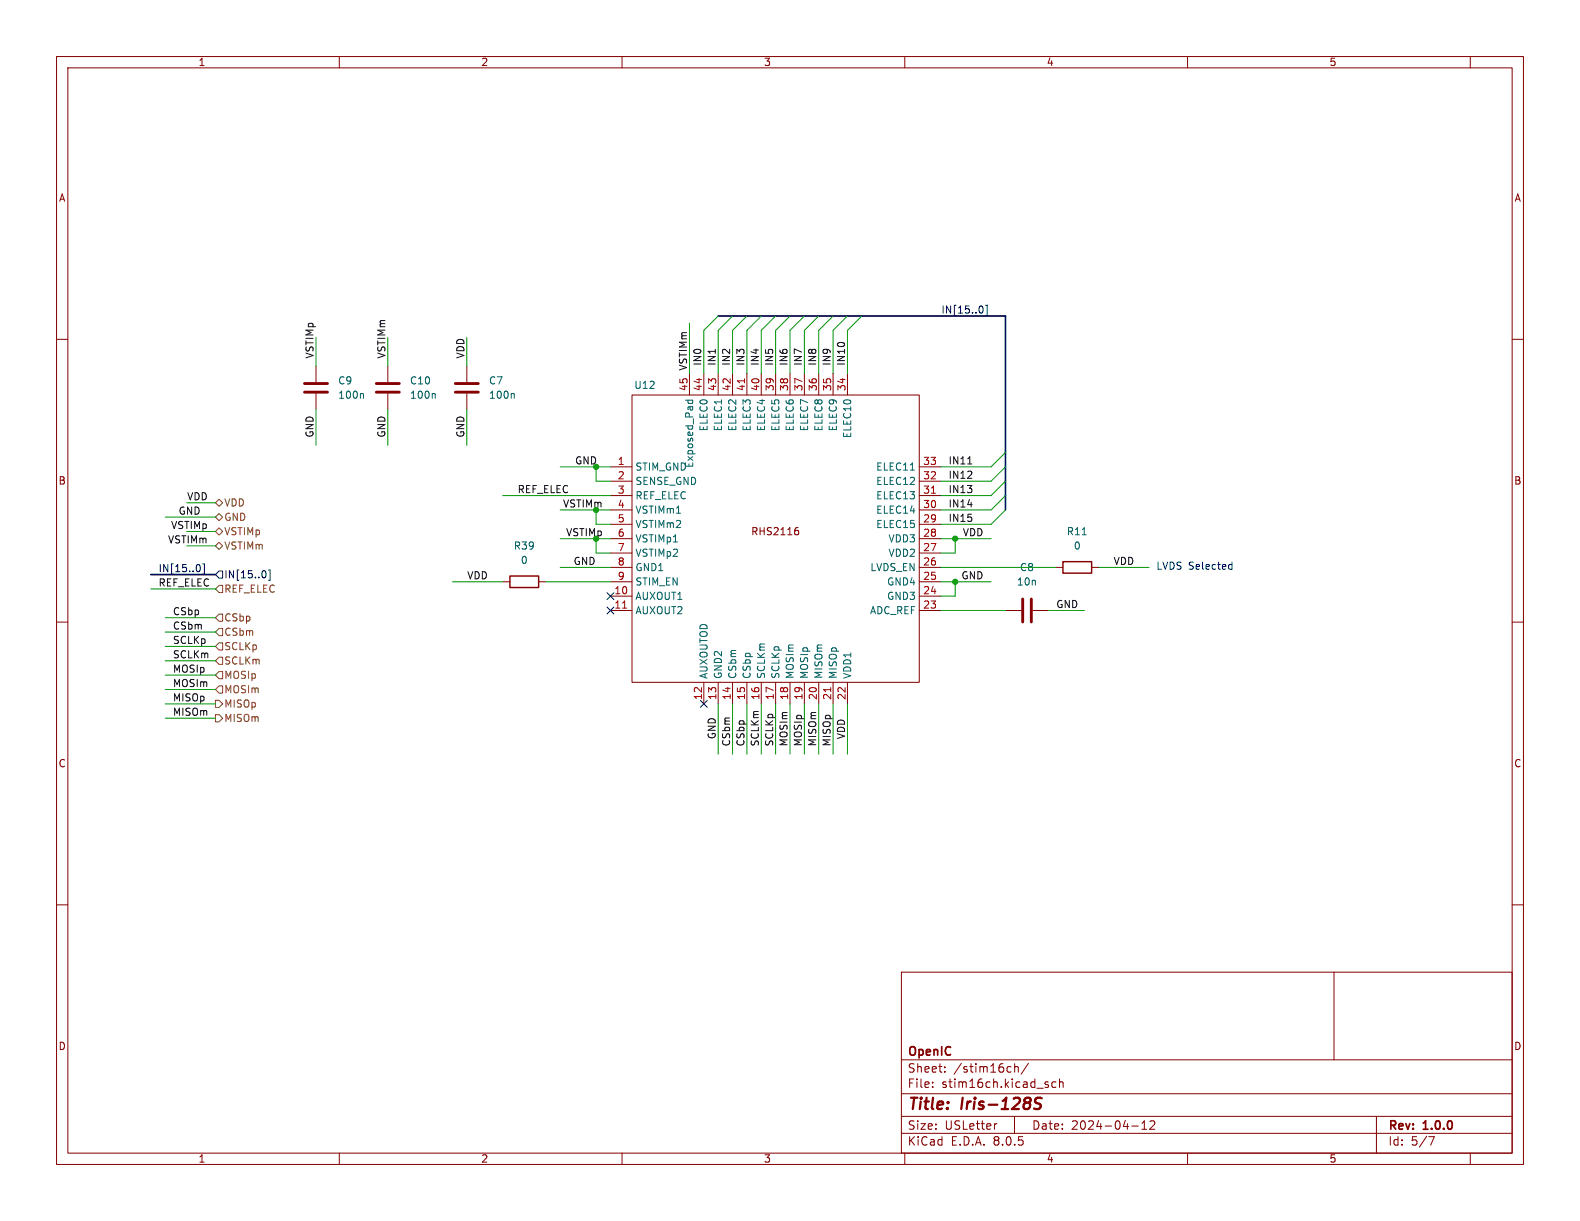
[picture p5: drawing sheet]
<svg xmlns="http://www.w3.org/2000/svg" width="279mm" height="216mm" viewBox="0 0 279 216" stroke-linecap="round" stroke-linejoin="round" font-family="sans-serif">
<g fill="none" stroke="#840000" stroke-width=".18">
<path d="M10 10h259.4v195.9h-259.4zM12 12h255.4v191.9h-255.4zM60 10v2M110 10v2M160 10v2M210 10v2M260 10v2M10 60h2M267.4 60h2M55.9 64.8v2.8M55.9 69.6v2.8M68.6 64.8v2.8"/>
<path d="M68.6 69.6v2.8M82.5 64.8v2.8M82.5 69.6v2.8M111.8 69.9h50.8v50.8h-50.8zM121.9 66v3.9M124.5 66v3.9M127 66v3.9M129.5 66v3.9M132.1 66v3.9M134.6 66v3.9M137.2 66v3.9M139.7 66v3.9"/>
<path d="M142.2 66v3.9M144.8 66v3.9M147.3 66v3.9M149.9 66v3.9M107.9 82.6h3.9M107.9 85.1h3.9M107.9 97.8h3.9M107.9 95.3h3.9M107.9 92.7h3.9M107.9 87.6h3.9M107.9 90.2h3.9M140.8 93.8h.2l.2 .2v.4l-.4 .2"/>
<path d="M140.9 93.3h.2M162.6 82.6h3.8M162.6 85.1h3.8M162.6 97.8h3.8M162.6 95.3h3.8M162.6 92.7h3.8M162.6 87.6h3.8M162.6 90.2h3.8M10 110h2M88.9 102.9h1.3M95.2 102.9h1.3M107.9 100.3h3.9"/>
<path d="M107.9 108h3.9M107.9 105.4h3.9M107.9 102.9h3.9M162.6 100.3h3.8M162.6 108h3.8M162.6 105.4h3.8M162.6 102.9h3.8M177.8 108h2.8M182.6 108h2.8M186.7 100.3h1.3M193 100.3h1.3M267.4 110h2"/>
<path d="M124.5 120.7v3.8M127 120.7v3.8M129.5 120.7v3.8M132.1 120.7v3.8M134.6 120.7v3.8M137.2 120.7v3.8M139.7 120.7v3.8M142.2 120.7v3.8M144.8 120.7v3.8M147.3 120.7v3.8M149.9 120.7v3.8M10 160h2"/>
<path d="M267.4 160h2M159.4 171.9h108v32h-108zM235.9 171.9v15.5M159.4 197.4h108M159.4 193.4h108M159.4 187.4h108M164.9 192.1v.2M164.9 191.4v.1M167.1 189.4v.2M167.1 188.7v.1M176.3 198.7l-.3 .1M179.4 197.4v3"/>
<path d="M179.4 188.7l.2-.1 .4 .1 .1 .9M179.4 188.1v1.5M181.9 188l-1.3 1.9M185.2 191.8l.2 .2-.2 .3M185.2 191.3l.2 .1M186.7 191.4l-.4-.1-.3 .3v.4l.1 .2h.6M187.4 191.4l.2-.1 .3 .1 .1 .9M187.4 190.8v1.5M200.1 199.1h1.2M201.9 199.7h.9M201.9 198.6l.5-.4v1.5M203.4 198.3l.5-.1 .2 .1 .1 .3-.9 1.1h.9"/>
<path d="M243.4 197.4v6.5M60 203.9v2M110 203.9v2M159.4 200.4h108M160 203.9v2M210 203.9v2M252.6 201h1l-.6 1.5M260 203.9v2"/>
</g>
<path d="M184.2 194.2a.85 .85 0 0 0-1 .1 .45 .45 0 0 0 .2 .8l.3 .1a.49 .49 0 0 1 .4 .5 .49 .49 0 0 1-.5 .4l-.7-.1" fill="none" stroke="#840000" stroke-width=".4"/>
<path d="M53.8 69.3h4.1M53.8 67.8h4.1M66.5 69.3h4.1M66.5 67.8h4.1M80.5 69.3h4.1M80.5 67.8h4.1M180.8 105.9v4.1M182.4 105.9v4.1" fill="none" stroke="#840000" stroke-width=".51"/>
<path d="M64.1 69.6l.2 .2v.6M76.8 69.6l.2 .2v.6M90.8 69.6l.1 .2v.6M121.2 70.8h1.3M121.7 70.8v.3l.2 .3M122.4 70.8l.1 .3-.2 .3M161 83.1h.7M191.4 94.6h.7" fill="none" stroke="#006464" stroke-width=".18"/>
<path d="M188 99.3h5v2h-5zM90.2 101.9h5v2h-5z" fill="none" stroke="#840000" stroke-width=".25"/>
<path d="M131.7 67v.7M164.7 87.2h.7M110.1 107.5h.7M146.9 121.6v.7" fill="none" stroke="#a90000" stroke-width=".18"/>
<g fill="none" stroke="#725600" stroke-width=".18">
<path d="M38.1 91.4l.6-.6 .7 .6-.7 .7zM38.1 96.5l.6-.6 .7 .6-.7 .7zM38.1 94l.6-.7 .7 .7-.7 .6zM38.1 88.9l.6-.6 .7 .6-.7 .6zM38.7 103.5h.7v1.3h-.7l-.6-.7zM38.7 116.2h.7v1.3h-.7l-.6-.7zM38.7 108.6h.7v1.3h-.7l-.6-.7zM38.7 113.7h.7v1.2h-.7l-.6-.6zM38.7 111.1h.7v1.3h-.7l-.6-.6zM38.7 118.7h.7v1.3h-.7l-.6-.6zM38.1 126.4h.6l.7 .6-.7 .6h-.6zM38.1 123.8h.6l.7 .7-.7 .6h-.6z"/>
<path d="M38.7 121.3h.7v1.3h-.7l-.6-.7z"/>
</g>
<g fill="none" stroke="#000084" stroke-width=".18">
<path d="M173.5 54.1a.79 .79 0 0 1 0 1.3M174.3 54h.3v1.8h-.3M35.1 99.8a.79 .79 0 0 1 0 1.3M35.8 99.7h.3v1.8h-.3M38.7 101h.7v1.2h-.7l-.6-.6zM46.7 100.9a.79 .79 0 0 1 0 1.3M47.5 100.8h.3v1.8h-.3M107.3 107.3l1.3 1.3M107.3 104.8l1.3 1.2M108.6 107.3l-1.3 1.3M108.6 104.8l-1.3 1.2M123.9 123.9l1.2 1.2"/>
<path d="M125.1 123.9l-1.2 1.2"/>
</g>
<path d="M171.1 82h.8" fill="none" stroke="#0f0f0f" stroke-width=".18"/>
<path d="M217.5 99.8l.4 .1M217.9 99.4v1.3M217.9 100.6l-.4 .1" fill="none" stroke="#0000c2" stroke-width=".18"/>
<path d="M127 55.9h50.8v34.3M26.7 101.6h11.4" fill="none" stroke="#000084" stroke-width=".3"/>
<g fill="none" stroke="#009600" stroke-width=".18">
<path d="M55.9 59.7v5.1M68.6 59.7v5.1M82.5 59.7v5.1M121.9 57.2v8.8M127 55.9l-2.5 2.5v7.6M129.5 55.9l-2.5 2.5v7.6M132.1 55.9l-2.6 2.5v7.6M134.6 55.9l-2.5 2.5v7.6M137.2 55.9l-2.6 2.5v7.6M139.7 55.9l-2.5 2.5v7.6M142.2 55.9l-2.5 2.5v7.6M144.8 55.9l-2.6 2.5v7.6"/>
<path d="M147.3 55.9l-2.5 2.5v7.6M149.9 55.9l-2.6 2.5v7.6M152.4 55.9l-2.5 2.5v7.6M55.9 72.4v6.3M68.6 72.4v6.3M82.5 72.4v6.3M29.2 91.4h8.9M33 96.5h5.1M33 88.9h5.1M33 94h5.1M88.9 87.6h19M99.1 95.3h8.8"/>
<path d="M99.1 90.2h8.8M99.1 82.6h8.8M105.4 90.2v2.5h2.5M105.4 82.6v2.5h2.5M105.4 95.3v2.5h2.5M166.4 95.3h8.9M168.9 95.3v2.5h-2.5M177.8 90.2l-2.5 2.5h-8.9M177.8 87.6l-2.5 2.6h-8.9M177.8 80l-2.5 2.6h-8.9M177.8 85.1l-2.5 2.5h-8.9M177.8 82.6l-2.5 2.5h-8.9"/>
<path d="M26.7 104.1h11.4M29.2 114.3h8.9M29.2 119.4h8.9M29.2 116.8h8.9M29.2 109.2h8.9M29.2 111.8h8.9M80 102.9h8.9M96.5 102.9h11.4M99.1 100.3h8.8M166.4 108h11.4M166.4 102.9h8.9M166.4 100.3h20.3"/>
<path d="M168.9 102.9v2.5h-2.5M185.4 108h6.4M194.3 100.3h8.9M29.2 127h8.9M29.2 124.5h8.9M29.2 121.9h8.9M127 124.5v8.9M129.5 124.5v8.9M132.1 124.5v8.9M134.6 124.5v8.9M137.2 124.5v8.9M139.7 124.5v8.9"/>
<path d="M142.2 124.5v8.9M144.8 124.5v8.9M147.3 124.5v8.9M149.9 124.5v8.9"/>
</g>
<g fill="#009600" stroke="#009600" stroke-width=".18">
<circle cx="168.9" cy="102.9" r=".46"/>
<circle cx="168.9" cy="95.3" r=".46"/>
<circle cx="105.4" cy="90.2" r=".46"/>
<circle cx="105.4" cy="82.6" r=".46"/>
</g>
<g font-size="2.8" fill="#840000">
<text x="160.4" y="196.8">Title:</text>
<text x="170.1" y="196.8">Iris-128S</text>
</g>
<g font-size="2.1" fill="#840000">
<text x="160.4" y="189.9">Sheet:</text>
<text x="160.4" y="187.1">OpenIC</text>
<text x="168.6" y="189.9">/stim16ch/</text>
<text x="160.4" y="192.6">File:</text>
<text x="166.5" y="192.6">stim16ch.kicad_sch</text>
<text x="160.4" y="202.8">KiCad</text>
<text x="160.4" y="200">Size:</text>
<text x="167.1" y="200">USLetter</text>
<text x="168.1" y="202.8">E.D.A.</text>
<text x="175.7" y="202.8">8.0.5</text>
<text x="182.4" y="200">Date:</text>
<text x="189.4" y="200">2024-04-12</text>
<text x="245.4" y="200.2">Rev:</text>
<text x="245.4" y="202.8">Id:</text>
<text x="249.5" y="202.8">5/7</text>
<text x="251.8" y="200.2">1.0.0</text>
</g>
<g font-size="1.8" fill="#840000">
<text x="35" y="11.9">1</text>
<text x="85" y="11.9">2</text>
<text x="135" y="11.9">3</text>
<text x="185" y="11.9">4</text>
<text x="235" y="11.9">5</text>
<text x="10.3" y="35.9">A</text>
<text x="267.7" y="35.9">A</text>
<text x="10.3" y="85.9">B</text>
<text x="267.7" y="85.9">B</text>
<text x="132.7" y="94.9">RHS2116</text>
<text x="10.3" y="135.9">C</text>
<text x="267.7" y="135.9">C</text>
<text x="10.3" y="185.9">D</text>
<text x="267.7" y="185.9">D</text>
<text x="35" y="205.8">1</text>
<text x="85" y="205.8">2</text>
<text x="135" y="205.8">3</text>
<text x="185" y="205.8">4</text>
<text x="235" y="205.8">5</text>
</g>
<g font-size="1.8" fill="#000084">
<text x="166.4" y="55.5">IN[15..0]</text>
<text x="27.9" y="101.3">IN[15..0]</text>
<text x="39.6" y="102.5">IN[15..0]</text>
</g>
<g font-size="1.8" fill="#0f0f0f">
<text x="55.5" y="63.5" transform="rotate(-90 55.5 63.5)">VSTIMp</text>
<text x="68.2" y="63.5" transform="rotate(-90 68.2 63.5)">VSTIMm</text>
<text x="82.2" y="63.5" transform="rotate(-90 82.2 63.5)">VDD</text>
<text x="121.6" y="65.6" transform="rotate(-90 121.6 65.6)">VSTIMm</text>
<text x="124.1" y="64.8" transform="rotate(-90 124.1 64.8)">IN0</text>
<text x="126.7" y="64.8" transform="rotate(-90 126.7 64.8)">IN1</text>
<text x="129.2" y="64.8" transform="rotate(-90 129.2 64.8)">IN2</text>
<text x="131.7" y="64.8" transform="rotate(-90 131.7 64.8)">IN3</text>
<text x="134.3" y="64.8" transform="rotate(-90 134.3 64.8)">IN4</text>
<text x="136.8" y="64.8" transform="rotate(-90 136.8 64.8)">IN5</text>
<text x="139.4" y="64.8" transform="rotate(-90 139.4 64.8)">IN6</text>
<text x="141.9" y="64.8" transform="rotate(-90 141.9 64.8)">IN7</text>
<text x="144.4" y="64.8" transform="rotate(-90 144.4 64.8)">IN8</text>
<text x="147" y="64.8" transform="rotate(-90 147 64.8)">IN9</text>
<text x="149.5" y="64.8" transform="rotate(-90 149.5 64.8)">IN10</text>
<text x="55.5" y="77.5" transform="rotate(-90 55.5 77.5)">GND</text>
<text x="68.2" y="77.5" transform="rotate(-90 68.2 77.5)">GND</text>
<text x="82.2" y="77.5" transform="rotate(-90 82.2 77.5)">GND</text>
<text x="101.6" y="82.2">GND</text>
<text x="167.6" y="82.2">IN11</text>
<text x="33" y="88.6">VDD</text>
<text x="91.4" y="87.3">REF_ELEC</text>
<text x="99.5" y="89.8">VSTIMm</text>
<text x="167.6" y="87.3">IN13</text>
<text x="167.6" y="89.8">IN14</text>
<text x="167.6" y="84.7">IN12</text>
<text x="30.2" y="93.6">VSTIMp</text>
<text x="31.5" y="91.1">GND</text>
<text x="167.6" y="92.4">IN15</text>
<text x="170.2" y="94.9">VDD</text>
<text x="29.6" y="96.2">VSTIMm</text>
<text x="101.3" y="100">GND</text>
<text x="196.8" y="100">VDD</text>
<text x="27.9" y="103.8">REF_ELEC</text>
<text x="82.5" y="102.5">VDD</text>
<text x="169.9" y="102.5">GND</text>
<text x="186.7" y="107.6">GND</text>
<text x="30.5" y="108.9">CSbp</text>
<text x="30.5" y="114">SCLKp</text>
<text x="30.5" y="111.4">CSbm</text>
<text x="30.5" y="116.5">SCLKm</text>
<text x="30.5" y="119">MOSIp</text>
<text x="30.5" y="124.1">MISOp</text>
<text x="30.5" y="121.6">MOSIm</text>
<text x="30.5" y="126.7">MISOm</text>
<text x="126.7" y="130.8" transform="rotate(-90 126.7 130.8)">GND</text>
<text x="149.5" y="130.8" transform="rotate(-90 149.5 130.8)">VDD</text>
<text x="129.2" y="132.1" transform="rotate(-90 129.2 132.1)">CSbm</text>
<text x="131.7" y="132.1" transform="rotate(-90 131.7 132.1)">CSbp</text>
<text x="134.3" y="132.1" transform="rotate(-90 134.3 132.1)">SCLKm</text>
<text x="136.8" y="132.1" transform="rotate(-90 136.8 132.1)">SCLKp</text>
<text x="139.4" y="132.1" transform="rotate(-90 139.4 132.1)">MOSIm</text>
<text x="141.9" y="132.1" transform="rotate(-90 141.9 132.1)">MOSIp</text>
<text x="144.4" y="132.1" transform="rotate(-90 144.4 132.1)">MISOm</text>
<text x="147" y="132.1" transform="rotate(-90 147 132.1)">MISOp</text>
</g>
<g font-size="1.8" fill="#006464">
<text x="59.7" y="68.2">C9</text>
<text x="59.7" y="70.7">100n</text>
<text x="72.4" y="70.7">100n</text>
<text x="72.4" y="68.2">C10</text>
<text x="86.4" y="68.2">C7</text>
<text x="86.4" y="70.7">100n</text>
<text x="112.1" y="69">U12</text>
<text x="125.3" y="76.4" transform="rotate(-90 125.3 76.4)">ELEC0</text>
<text x="127.9" y="76.4" transform="rotate(-90 127.9 76.4)">ELEC1</text>
<text x="130.4" y="76.4" transform="rotate(-90 130.4 76.4)">ELEC2</text>
<text x="132.9" y="76.4" transform="rotate(-90 132.9 76.4)">ELEC3</text>
<text x="135.5" y="76.4" transform="rotate(-90 135.5 76.4)">ELEC4</text>
<text x="138" y="76.4" transform="rotate(-90 138 76.4)">ELEC5</text>
<text x="140.6" y="76.4" transform="rotate(-90 140.6 76.4)">ELEC6</text>
<text x="143.1" y="76.4" transform="rotate(-90 143.1 76.4)">ELEC7</text>
<text x="145.6" y="76.4" transform="rotate(-90 145.6 76.4)">ELEC8</text>
<text x="148.2" y="76.4" transform="rotate(-90 148.2 76.4)">ELEC9</text>
<text x="150.7" y="77.6" transform="rotate(-90 150.7 77.6)">ELEC10</text>
<text x="112.3" y="83.4">STIM_GND</text>
<text x="122.8" y="82.8" transform="rotate(-90 122.8 82.8)">Exposed_Pad</text>
<text x="154.8" y="83.4">ELEC11</text>
<text x="112.3" y="86">SENSE_GND</text>
<text x="112.3" y="88.5">REF_ELEC</text>
<text x="154.8" y="88.5">ELEC13</text>
<text x="154.8" y="86">ELEC12</text>
<text x="112.3" y="91">VSTIMm1</text>
<text x="112.3" y="93.6">VSTIMm2</text>
<text x="154.8" y="93.6">ELEC15</text>
<text x="154.8" y="91">ELEC14</text>
<text x="188.6" y="94.8">R11</text>
<text x="90.8" y="97.4">R39</text>
<text x="92" y="99.9">0</text>
<text x="112.3" y="96.1">VSTIMp1</text>
<text x="112.3" y="98.7">VSTIMp2</text>
<text x="112.3" y="101.2">GND1</text>
<text x="153.8" y="101.2">LVDS_EN</text>
<text x="157" y="98.7">VDD2</text>
<text x="157" y="96.1">VDD3</text>
<text x="180.3" y="101.2">C8</text>
<text x="189.8" y="97.4">0</text>
<text x="112.3" y="106.3">AUXOUT1</text>
<text x="112.3" y="103.7">STIM_EN</text>
<text x="156.8" y="106.3">GND3</text>
<text x="156.8" y="103.7">GND4</text>
<text x="179.7" y="103.7">10n</text>
<text x="112.3" y="108.8">AUXOUT2</text>
<text x="153.7" y="108.8">ADC_REF</text>
<text x="125.3" y="120.1" transform="rotate(-90 125.3 120.1)">AUXOUTOD</text>
<text x="127.9" y="120.1" transform="rotate(-90 127.9 120.1)">GND2</text>
<text x="130.4" y="120.1" transform="rotate(-90 130.4 120.1)">CSbm</text>
<text x="132.9" y="120.1" transform="rotate(-90 132.9 120.1)">CSbp</text>
<text x="135.5" y="120.1" transform="rotate(-90 135.5 120.1)">SCLKm</text>
<text x="138" y="120.1" transform="rotate(-90 138 120.1)">SCLKp</text>
<text x="140.6" y="120.1" transform="rotate(-90 140.6 120.1)">MOSIm</text>
<text x="143.1" y="120.1" transform="rotate(-90 143.1 120.1)">MOSIp</text>
<text x="145.6" y="120.1" transform="rotate(-90 145.6 120.1)">MISOm</text>
<text x="148.2" y="120.1" transform="rotate(-90 148.2 120.1)">MISOp</text>
<text x="150.7" y="120.1" transform="rotate(-90 150.7 120.1)">VDD1</text>
</g>
<g font-size="1.8" fill="#a90000">
<text x="121.7" y="69.3" transform="rotate(-90 121.7 69.3)">45</text>
<text x="124.2" y="69.3" transform="rotate(-90 124.2 69.3)">44</text>
<text x="126.7" y="69.3" transform="rotate(-90 126.7 69.3)">43</text>
<text x="129.3" y="69.3" transform="rotate(-90 129.3 69.3)">42</text>
<text x="131.8" y="69.3" transform="rotate(-90 131.8 69.3)">41</text>
<text x="134.4" y="69.3" transform="rotate(-90 134.4 69.3)">40</text>
<text x="136.9" y="69.3" transform="rotate(-90 136.9 69.3)">39</text>
<text x="139.4" y="69.3" transform="rotate(-90 139.4 69.3)">38</text>
<text x="142" y="69.3" transform="rotate(-90 142 69.3)">37</text>
<text x="144.5" y="69.3" transform="rotate(-90 144.5 69.3)">36</text>
<text x="147.1" y="69.3" transform="rotate(-90 147.1 69.3)">35</text>
<text x="149.6" y="69.3" transform="rotate(-90 149.6 69.3)">34</text>
<text x="109.1" y="82.3">1</text>
<text x="163.2" y="82.3">33</text>
<text x="109.1" y="84.8">2</text>
<text x="109.1" y="87.4">3</text>
<text x="109.1" y="89.9">4</text>
<text x="163.2" y="89.9">30</text>
<text x="163.2" y="87.4">31</text>
<text x="163.2" y="84.8">32</text>
<text x="109.1" y="92.5">5</text>
<text x="109.1" y="95">6</text>
<text x="163.2" y="95">28</text>
<text x="163.2" y="92.5">29</text>
<text x="109.1" y="97.5">7</text>
<text x="109.1" y="100.1">8</text>
<text x="163.2" y="100.1">26</text>
<text x="163.2" y="97.5">27</text>
<text x="108.5" y="105.2">10</text>
<text x="108.5" y="107.7">11</text>
<text x="109.1" y="102.6">9</text>
<text x="163.2" y="107.7">23</text>
<text x="163.2" y="105.2">24</text>
<text x="163.2" y="102.6">25</text>
<text x="124.2" y="123.9" transform="rotate(-90 124.2 123.9)">12</text>
<text x="126.7" y="123.9" transform="rotate(-90 126.7 123.9)">13</text>
<text x="129.3" y="123.9" transform="rotate(-90 129.3 123.9)">14</text>
<text x="131.8" y="123.9" transform="rotate(-90 131.8 123.9)">15</text>
<text x="134.4" y="123.9" transform="rotate(-90 134.4 123.9)">16</text>
<text x="136.9" y="123.9" transform="rotate(-90 136.9 123.9)">17</text>
<text x="139.4" y="123.9" transform="rotate(-90 139.4 123.9)">18</text>
<text x="142" y="123.9" transform="rotate(-90 142 123.9)">19</text>
<text x="144.5" y="123.9" transform="rotate(-90 144.5 123.9)">20</text>
<text x="147.1" y="123.9" transform="rotate(-90 147.1 123.9)">21</text>
<text x="149.6" y="123.9" transform="rotate(-90 149.6 123.9)">22</text>
</g>
<g font-size="1.8" fill="#725600">
<text x="39.6" y="89.8">VDD</text>
<text x="39.6" y="92.3">GND</text>
<text x="39.6" y="94.8">VSTIMp</text>
<text x="39.6" y="97.4">VSTIMm</text>
<text x="39.6" y="105">REF_ELEC</text>
<text x="39.6" y="110.1">CSbp</text>
<text x="39.6" y="112.6">CSbm</text>
<text x="39.6" y="117.7">SCLKm</text>
<text x="39.6" y="115.2">SCLKp</text>
<text x="39.6" y="122.8">MOSIm</text>
<text x="39.6" y="125.3">MISOp</text>
<text x="39.6" y="120.2">MOSIp</text>
<text x="39.6" y="127.9">MISOm</text>
</g>
<text font-size="1.8" fill="#009600" x="100" y="94.9">VSTIMp</text>
<text font-size="1.8" fill="#0000c2" x="204.4" y="100.9">LVDS Selected</text>
</svg>
